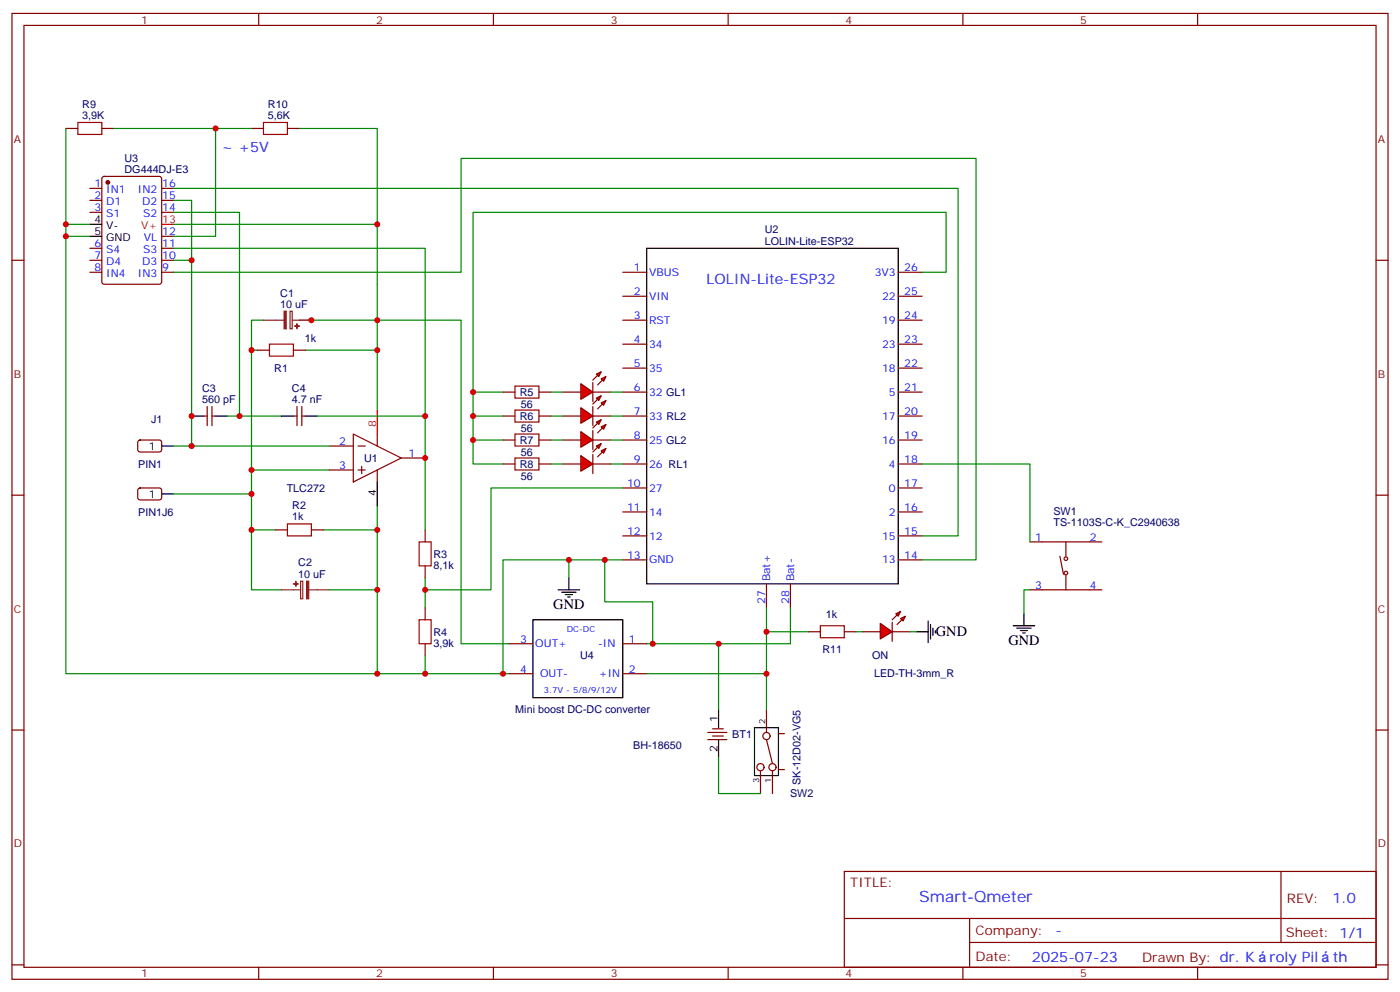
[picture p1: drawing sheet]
<svg xmlns="http://www.w3.org/2000/svg" width="412mm" height="292mm" viewBox="0 0 412 292" stroke-linecap="round" stroke-linejoin="round" font-family="sans-serif">
<g fill="none" stroke="#870000" stroke-width=".35">
<path d="M3.5 4h405.4v284.3h-405.4zM7.1 7.5h398.2v277.3h-398.2zM76.2 4v3.5M145.3 4v3.5M214.5 4v3.5M283.6 4v3.5M352.8 4v3.5M3.5 76.6h3.6M405.3 76.6h3.6M183.4 80.2h7.1M183.4 87.2h7.1M183.4 94.3h7.1"/>
<path d="M264.6 80.2h7M264.6 87.2h7M264.6 94.3h7M183.4 101.3h7.1M183.4 108.4h7.1M183.4 115.4h7.1M264.6 101.3h7M264.6 108.4h7M264.6 115.4h7M40.8 129.7l.5-.2 5.9 .1 .4 .6v2.4l-.7 .5-5.9-.1-.4-.6v-2.2zM183.4 122.5h7.1M183.4 129.5h7.1"/>
<path d="M183.4 136.6h7.1M264.6 122.5h7M264.6 129.5h7M264.6 136.6h7M3.5 145.8h3.6M183.4 143.7h7.1M183.4 150.7h7.1M183.4 157.8h7.1M264.6 143.7h7M264.6 150.7h7M264.6 157.8h7M405.3 145.8h3.6"/>
<path d="M183.4 164.8h7.1M225.8 171.9v7M232.8 171.9v7M264.6 164.8h7M3.5 214.9h3.6M208.5 215.6h5.6M208.5 217.7h5.6M209.9 214.6h3.2M209.9 216.7h3.2M405.3 214.9h3.6M248.7 256.5h156.6v28.3h-156.6zM377.3 256.6v20.8"/>
<path d="M248.7 270.4h156.5M285.6 277.4h119.6M285.6 270.4v14.1M3.5 284.1h3.6M76.2 284.8v3.5M145.3 284.8v3.5M214.5 284.8v3.5M283.6 284.8v3.5M352.8 284.8v3.5M405.3 284.1h3.6"/>
</g>
<path d="M190.5 73.1h74.1v98.8h-74.1zM47.6 131.3h3.6M211.7 208.9v5.3M211.7 217.7v5.3" fill="none" stroke="#000" stroke-width=".35"/>
<path d="M77.6 94.3h-3.5v8.8M111.1 83.7v10.6h-22.9M111.1 94.3h24.7v95.2h14.1M75.8 103.1h-1.7v52.9h7M90 103.1h21.1v17.6M74.1 138.4h22.9M74.1 156v17.6h8.8M111.1 148.9v7.1h-15.9M183.4 143.7h-38.8v29.9h-19.4M125.2 170.1v8.8" fill="none" stroke="#008700" stroke-width=".35"/>
<g fill="#f00" stroke="#870000" stroke-width=".35">
<path d="M171.1 120l3.5 2.5-3.5 2.1z"/>
<path d="M174.6 119.7v5.6z"/>
</g>
<g fill="#870000" stroke="#870000" stroke-width=".35">
<path d="M174.6 119l1.4-1.5z"/>
<path d="M176 120.4l1.4-1.4z"/>
</g>
<g fill="#f00" stroke="#870000" stroke-width=".35">
<path d="M175.7 117.2l1.4-.7-.7 1.4z"/>
<path d="M177.1 118.6l1.4-.7-.7 1.4z"/>
</g>
<path d="M165.8 122.5h5.3M174.6 122.5h5.3" fill="none" stroke="#870000" stroke-width=".35"/>
<g fill="#f00" stroke="#870000" stroke-width=".35">
<path d="M171.1 113l3.5 2.4-3.5 2.1z"/>
<path d="M174.6 112.6v5.7z"/>
</g>
<g fill="#870000" stroke="#870000" stroke-width=".35">
<path d="M174.6 111.9l1.4-1.4z"/>
<path d="M176 113.3l1.4-1.4z"/>
</g>
<g fill="#f00" stroke="#870000" stroke-width=".35">
<path d="M175.7 110.1l1.4-.7-.7 1.4z"/>
<path d="M177.1 111.5l1.4-.7-.7 1.5z"/>
</g>
<path d="M165.8 115.4h5.3M174.6 115.4h5.3" fill="none" stroke="#870000" stroke-width=".35"/>
<g fill="#f00" stroke="#870000" stroke-width=".35">
<path d="M171.1 127.1l3.5 2.4-3.5 2.2z"/>
<path d="M174.6 126.7v5.7z"/>
</g>
<g fill="#870000" stroke="#870000" stroke-width=".35">
<path d="M174.6 126l1.4-1.4z"/>
<path d="M177.4 126l-1.4 1.4z"/>
</g>
<g fill="#f00" stroke="#870000" stroke-width=".35">
<path d="M175.7 124.2l1.4-.7-.7 1.5z"/>
<path d="M177.1 125.7l1.4-.7-.7 1.4z"/>
</g>
<path d="M165.8 129.5h5.3M174.6 129.5h5.3" fill="none" stroke="#870000" stroke-width=".35"/>
<g fill="#f00" stroke="#870000" stroke-width=".35">
<path d="M171.1 134.1l3.5 2.5-3.5 2.1z"/>
<path d="M174.6 133.8v5.6z"/>
</g>
<g fill="#870000" stroke="#870000" stroke-width=".35">
<path d="M174.6 133.1l1.4-1.4z"/>
<path d="M176 134.5l1.4-1.4z"/>
</g>
<g fill="#f00" stroke="#870000" stroke-width=".35">
<path d="M175.7 131.3l1.4-.7-.7 1.4z"/>
<path d="M177.1 132.7l1.4-.7-.7 1.4z"/>
</g>
<g fill="none" stroke="#870000" stroke-width=".35">
<path d="M19.4 37.8h3.5M30 37.8h3.5M74.1 37.8h3.5M84.7 37.8h3.5M26.5 55.5h3.5M26.5 59h3.5M30.2 52.1l.5-.2h16.2l.7 .5v30.6l-.4 .6-16.5 .1-.7-.5v-30.6zM47.6 55.5h3.6M47.6 59h3.6M26.5 62.5h3.5M26.5 73.1h3.5M26.5 76.6h3.5"/>
<path d="M47.6 62.5h3.6M47.6 73.1h3.6M47.6 76.6h3.6M47.6 69.6h3.6M26.5 80.2h3.5M47.6 80.2h3.6M61 119.7v5.6M62.4 119.7v5.6M75.8 103.1h3.6M86.4 103.1h3.6M87.5 119.7v5.6M88.9 119.7v5.6"/>
<path d="M148.2 115.4h3.5M158.7 115.4h3.6M60 122.5h1M62.4 122.5h1.1M86.4 122.5h1.1M88.9 122.5h1.1M97 131.3h7.1M97 138.4h7.1M104.1 127.8l14.1 7-14.1 7.1zM105.5 131.3h2.1M105.5 138.4h2.1M106.5 137.3v2.1"/>
<path d="M111.1 127.8v3.5M111.1 138.4v3.5M118.2 134.8h7M148.2 136.6h3.5M148.2 122.5h3.5M148.2 129.5h3.5M158.7 136.6h3.6M158.7 122.5h3.6M158.7 129.5h3.6M165.8 136.6h5.3M174.6 136.6h5.3M40.8 143.9l.5-.2h5.9l.4 .7v2.3l-.7 .5-5.9-.1-.4-.6v-2.1z"/>
<path d="M81.1 156h3.6M91.7 156h3.5M125.2 156v3.5M303.4 159.5h21.2M314 159.5v4.3M125.2 166.6v3.5M125.2 178.9v3.6M303.4 173.6h21.2M312.2 163.8l1.1 5.3M314 169.4v4.2M125.2 189.5v3.5M149.9 189.5h7.1"/>
<path d="M149.9 198.3h7.1M183.4 189.5h7.1M183.4 198.3h7.1M225.8 217.7l1.7 7.1M225.8 208.9v6.7M229.3 216h1.8M224 226.9v6.7M227.5 226.9v6.7M229.3 226.6h1.8"/>
<circle cx="314" cy="168.7" r=".53"/>
<circle cx="314" cy="164.5" r=".53"/>
<circle cx="225.8" cy="216.7" r="1.06"/>
<circle cx="224" cy="225.8" r="1.06"/>
<circle cx="227.5" cy="225.8" r="1.06"/>
</g>
<g fill="none" stroke="#008700" stroke-width=".35">
<path d="M19.4 37.8v28.2M33.5 37.8h40.6M63.5 37.8v31.8h-12.3M88.2 37.8h22.9v28.2M51.2 59h5.2v17.6M51.2 55.5h231v102.3h-10.6M19.4 69.6h7.1M26.5 66h-7.1v132.3h91.7M51.2 66h59.9v17.7M51.2 73.1h74v82.9M51.2 76.6h5.2v54.7M51.2 62.5h19.4v60"/>
<path d="M51.2 80.2h84.6v-33.6h151.7v118.2h-15.9M111.1 94.3v8.8M271.6 80.2h7.1v-17.7h-139.4v52.9M148.2 115.4h-8.9v7.1M162.3 115.4h3.5M179.9 115.4h3.5M51.2 131.3h45.8M67 122.5h15.9M93.5 122.5h31.7M139.3 129.5v7.1h8.9M148.2 122.5h-8.9v7h8.9M162.3 122.5h3.5"/>
<path d="M162.3 129.5h3.5M162.3 136.6h3.5M179.9 122.5h3.5M179.9 129.5h3.5M179.9 136.6h3.5M271.6 136.6h31.8v22.9M51.2 145.4h22.9M111.1 156v42.3h14.1v-5.3M97 173.6h14.1M167.6 164.8v5.3M178.2 164.8v12.4h14.1v12.3M183.4 164.8h-35.2v33.5"/>
<path d="M225.8 178.9v30M232.8 178.9v10.6h-42.3M303.4 173.6h-1.8v7.1M125.2 198.3h24.7M190.5 198.3h35.3M211.7 189.5v19.4M211.7 223v10.6h12.3"/>
</g>
<path d="M47.6 66h3.6M111.1 120.7v7.1" fill="none" stroke="#f00" stroke-width=".35"/>
<g fill="none" stroke="#000" stroke-width=".35">
<path d="M26.5 66h3.5M26.5 69.6h3.5M56.4 122.5h3.6M63.5 122.5h3.5M82.9 122.5h3.5M90 122.5h3.5M47.6 145.4h3.6M111.1 141.9v7M164.4 173.6h6.3M165.5 174.3h4.2M166.5 175h2.1M167.2 175.8h.7"/>
<path d="M167.6 170.1v3.5M157 182.5h26.4v22.9h-26.4zM298.4 184.2h6.4M299.5 184.9h4.2M300.6 185.6h2.1M301.3 186.3h.7M301.6 180.7v3.5M222.2 214.2h7.1v14.1h-7.1z"/>
</g>
<path d="M22.9 36.1h7.1v3.5h-7.1zM77.6 36.1h7.1v3.5h-7.1zM79.4 101.3h7v3.5h-7zM151.7 113.7h7v3.5h-7zM151.7 120.7h7v3.5h-7zM151.7 127.8h7v3.5h-7zM151.7 134.8h7v3.6h-7zM84.7 154.2h7v3.6h-7zM123.5 159.5h3.5v7.1h-3.5zM123.5 182.5h3.5v7h-3.5z" fill="none" stroke="#a10000" stroke-width=".35"/>
<circle cx="31.7" cy="53.7" r=".53" fill="#870000" stroke="#870000" stroke-width=".35"/>
<path d="M77.6 94.3h6M85.4 91.6h.7v5.2h-.7zM86.1 94.3h5.6M82.9 173.6h5.6M88.5 171.1h.7v5.2h-.7zM91 173.6h6" fill="none" stroke="#8c2424" stroke-width=".35"/>
<g fill="#8c2424" stroke="#8c2424" stroke-width=".35">
<path d="M83.7 91.6h.6v5.2h-.6z"/>
<path d="M87.5 95.3v1.4z"/>
<path d="M86.8 96h1.4z"/>
<path d="M90.3 171.1h.6v5.2h-.6z"/>
<path d="M87.1 171.2l.1 1.4z"/>
<path d="M86.4 171.9h1.4z"/>
</g>
<g fill="#f00" stroke="#870000" stroke-width=".35">
<path d="M259.3 183.5l3.5 2.5-3.5 2.1z"/>
<path d="M262.8 183.2v5.6z"/>
</g>
<g fill="#870000" stroke="#870000" stroke-width=".35">
<path d="M262.8 182.5l1.4-1.5z"/>
<path d="M264.2 183.9l1.4-1.4z"/>
</g>
<g fill="#f00" stroke="#870000" stroke-width=".35">
<path d="M263.9 180.7l1.4-.7-.7 1.4z"/>
<path d="M265.3 182.1l1.4-.7-.7 1.4z"/>
</g>
<path d="M238.1 186h3.6M248.7 186h3.5M254 186h5.3M262.8 186h5.3" fill="none" stroke="#870000" stroke-width=".35"/>
<path d="M241.7 184.2h7v3.5h-7z" fill="none" stroke="#a10000" stroke-width=".35"/>
<path d="M269.9 186h3.5M273.4 182.8v6.4M274.1 183.9v4.2M274.8 184.9v2.1M275.5 185.6v.7" fill="none" stroke="#000" stroke-width=".35"/>
<path d="M225.8 186h12.3M252.2 186h1.8M268.1 186h1.8" fill="none" stroke="#008700" stroke-width=".35"/>
<g fill="#c00">
<circle cx="74.1" cy="156" r=".88"/>
<circle cx="74.1" cy="138.4" r=".88"/>
<circle cx="125.2" cy="173.6" r=".88"/>
<circle cx="125.2" cy="198.3" r=".88"/>
<circle cx="148.2" cy="198.3" r=".88"/>
<circle cx="111.1" cy="198.3" r=".88"/>
<circle cx="19.4" cy="69.6" r=".88"/>
<circle cx="111.1" cy="66" r=".88"/>
<circle cx="19.4" cy="66" r=".88"/>
<circle cx="63.5" cy="37.8" r=".88"/>
<circle cx="111.1" cy="94.3" r=".88"/>
<circle cx="56.4" cy="131.3" r=".88"/>
<circle cx="125.2" cy="134.8" r=".88"/>
<circle cx="56.4" cy="122.5" r=".88"/>
<circle cx="56.4" cy="76.6" r=".88"/>
<circle cx="70.6" cy="122.5" r=".88"/>
<circle cx="111.1" cy="103.1" r=".88"/>
<circle cx="74.1" cy="103.1" r=".88"/>
<circle cx="139.3" cy="122.5" r=".88"/>
<circle cx="139.3" cy="115.4" r=".88"/>
<circle cx="139.3" cy="129.5" r=".88"/>
<circle cx="111.1" cy="156" r=".88"/>
<circle cx="111.1" cy="173.6" r=".88"/>
<circle cx="91.7" cy="94.3" r=".88"/>
<circle cx="167.6" cy="164.8" r=".88"/>
<circle cx="74.1" cy="145.4" r=".88"/>
<circle cx="125.2" cy="122.5" r=".88"/>
<circle cx="192.3" cy="189.5" r=".88"/>
<circle cx="178.2" cy="164.8" r=".88"/>
<circle cx="211.7" cy="189.5" r=".88"/>
<circle cx="225.8" cy="198.3" r=".88"/>
<circle cx="225.8" cy="186" r=".88"/>
</g>
<text font-size="4.6" fill="#00f" x="270.8" y="265.6">Smart-Qmeter</text>
<g font-size="4.2" fill="#00f">
<text x="65.3" y="44.9">~ +5V</text>
<text x="208.1" y="83.7">LOLIN-Lite-ESP32</text>
<text x="392.5" y="265.8">1.0</text>
<text x="310.9" y="275.4">-</text>
<text x="304" y="283.2">2025-07-23</text>
<text x="374" y="283.1">roly Pil</text>
<text x="392.6" y="283.1">th</text>
</g>
<g font-size="4.2">
<text x="163" y="179.3">GND</text>
<text x="275.7" y="187.3">GND</text>
<text x="297" y="189.9">GND</text>
</g>
<g font-size="3.9" fill="#800">
<text x="250.5" y="261.1">TITLE:</text>
<text x="379.1" y="265.8">REV:</text>
<text x="287.4" y="275.3">Company:</text>
<text x="378.7" y="275.9">Sheet: 1/1</text>
<text x="287.4" y="283">Date:</text>
<text x="336.4" y="283.1">Drawn By: dr. K</text>
</g>
<g font-size="3.2" fill="#800">
<text x="41.6" y="6.9">1</text>
<text x="110.8" y="6.9">2</text>
<text x="179.9" y="6.9">3</text>
<text x="249.1" y="6.9">4</text>
<text x="318.2" y="6.9">5</text>
<text x="4.1" y="42.1">A</text>
<text x="405.9" y="42.1">A</text>
<text x="4.1" y="111.2">B</text>
<text x="405.9" y="111.2">B</text>
<text x="4.1" y="180.3">C</text>
<text x="405.9" y="180.3">C</text>
<text x="4.1" y="249.5">D</text>
<text x="405.9" y="249.5">D</text>
<text x="41.6" y="287.8">1</text>
<text x="110.8" y="287.8">2</text>
<text x="179.9" y="287.8">3</text>
<text x="249.1" y="287.8">4</text>
<text x="318.2" y="287.8">5</text>
</g>
<g font-size="3.2" fill="#000080">
<text x="24.2" y="35">3,9K</text>
<text x="24.2" y="31.8">R9</text>
<text x="78.9" y="35">5,6K</text>
<text x="78.9" y="31.8">R10</text>
<text x="36.7" y="47.6">U3</text>
<text x="36.7" y="50.8">DG444DJ-E3</text>
<text x="225.3" y="68.7">U2</text>
<text x="225.3" y="72">LOLIN-Lite-ESP32</text>
<text x="82.6" y="87.5">C1</text>
<text x="82.6" y="90.6">10 uF</text>
<text x="89.8" y="100.7">1k</text>
<text x="80.8" y="109.6">R1</text>
<text x="59.5" y="118.6">560 pF</text>
<text x="59.5" y="115.3">C3</text>
<text x="86" y="118.6">4.7 nF</text>
<text x="86" y="115.3">C4</text>
<text x="153.1" y="116.5">R5</text>
<text x="44.6" y="124.5">J1</text>
<text x="153.1" y="123.6">R6</text>
<text x="153.4" y="120.1">56</text>
<text x="153.1" y="130.7">R7</text>
<text x="153.4" y="127.1">56</text>
<text x="40.7" y="137.7">PIN1</text>
<text x="107.3" y="135.9">U1</text>
<text x="153.1" y="137.8">R8</text>
<text x="153.4" y="134.2">56</text>
<text x="153.4" y="141.2">56</text>
<text x="84.5" y="144.7">TLC272</text>
<text x="86.1" y="149.8">R2</text>
<text x="40.7" y="151.8">PIN1J6</text>
<text x="86.1" y="153.2">1k</text>
<text x="310.3" y="154.9">TS-1103S-C-K_C2940638</text>
<text x="310.3" y="151.6">SW1</text>
<text x="87.9" y="166.7">C2</text>
<text x="127.7" y="167.4">8,1k</text>
<text x="127.7" y="164.2">R3</text>
<text x="87.9" y="170">10 uF</text>
<text x="243.3" y="181.8">1k</text>
<text x="127.7" y="190.3">3,9k</text>
<text x="127.7" y="187.2">R4</text>
<text x="170.9" y="194.1">U4</text>
<text x="242.3" y="192.4">R11</text>
<text x="256.9" y="194.1">ON</text>
<text x="257.5" y="199.4">LED-TH-3mm_R</text>
<text x="151.8" y="210">Mini boost DC-DC converter</text>
<text x="186.6" y="220.6">BH-18650</text>
<text x="215.7" y="217.1">BT1</text>
<text x="235.8" y="231" transform="rotate(-90 235.8 231)">SK-12D02-VG5</text>
<text x="232.7" y="234.7">SW2</text>
</g>
<g font-size="3.2" fill="#00f">
<text x="27.8" y="55.1">1</text>
<text x="27.8" y="58.6">2</text>
<text x="31.3" y="56.9">IN1</text>
<text x="40.6" y="56.9">IN2</text>
<text x="47.8" y="58.6">15</text>
<text x="47.8" y="55.1">16</text>
<text x="27.8" y="62.2">3</text>
<text x="31.3" y="60.4">D1</text>
<text x="31.3" y="63.9">S1</text>
<text x="41.9" y="60.4">D2</text>
<text x="42.1" y="63.9">S2</text>
<text x="47.8" y="62.2">14</text>
<text x="42.4" y="71">VL</text>
<text x="47.8" y="69.2">12</text>
<text x="27.8" y="72.7">6</text>
<text x="27.8" y="76.3">7</text>
<text x="31.3" y="74.5">S4</text>
<text x="42.1" y="74.5">S3</text>
<text x="47.8" y="76.3">10</text>
<text x="47.8" y="72.7">11</text>
<text x="27.8" y="79.8">8</text>
<text x="31.3" y="78">D4</text>
<text x="31.3" y="81.6">IN4</text>
<text x="40.6" y="81.6">IN3</text>
<text x="41.9" y="78">D3</text>
<text x="47.8" y="79.8">9</text>
<text x="186.7" y="79.8">1</text>
<text x="191.2" y="81.2">VBUS</text>
<text x="257.7" y="81.2">3V3</text>
<text x="266.3" y="79.8">26</text>
<text x="186.7" y="86.9">2</text>
<text x="191.2" y="88.3">VIN</text>
<text x="259.8" y="88.3">22</text>
<text x="266.3" y="86.9">25</text>
<text x="186.7" y="93.9">3</text>
<text x="191.2" y="95.3">RST</text>
<text x="259.8" y="95.3">19</text>
<text x="266.3" y="93.9">24</text>
<text x="186.7" y="101">4</text>
<text x="266.3" y="101">23</text>
<text x="191.2" y="102.4">34</text>
<text x="259.8" y="102.4">23</text>
<text x="186.7" y="108">5</text>
<text x="191.2" y="109.4">35</text>
<text x="259.8" y="109.4">18</text>
<text x="266.3" y="108">22</text>
<text x="186.7" y="115.1">6</text>
<text x="191.2" y="116.5">32 GL1</text>
<text x="261.9" y="116.5">5</text>
<text x="266.3" y="115.1">21</text>
<text x="186.7" y="122.1">7</text>
<text x="191.2" y="123.5">33 RL2</text>
<text x="259.8" y="123.5">17</text>
<text x="266.3" y="122.1">20</text>
<text x="99.9" y="131">2</text>
<text x="186.7" y="129.2">8</text>
<text x="191.2" y="130.6">25 GL2</text>
<text x="259.8" y="130.6">16</text>
<text x="266.3" y="129.2">19</text>
<text x="120.3" y="134.5">1</text>
<text x="186.7" y="136.2">9</text>
<text x="191.2" y="137.7">26 RL1</text>
<text x="261.9" y="137.7">4</text>
<text x="266.3" y="136.2">18</text>
<text x="99.9" y="138">3</text>
<text x="184.7" y="143.3">10</text>
<text x="266.3" y="143.3">17</text>
<text x="191.2" y="144.7">27</text>
<text x="261.9" y="144.7">0</text>
<text x="184.7" y="150.4">11</text>
<text x="191.2" y="151.8">14</text>
<text x="261.9" y="151.8">2</text>
<text x="266.3" y="150.4">16</text>
<text x="184.7" y="157.4">12</text>
<text x="191.2" y="158.8">12</text>
<text x="259.8" y="158.8">15</text>
<text x="266.3" y="157.4">15</text>
<text x="304.9" y="159.2">1</text>
<text x="321" y="159.2">2</text>
<text x="184.7" y="164.5">13</text>
<text x="191.2" y="165.9">GND</text>
<text x="259.8" y="165.9">13</text>
<text x="266.3" y="164.5">14</text>
<text x="226.8" y="171.2" transform="rotate(-90 226.8 171.2)">Bat+</text>
<text x="233.9" y="171.2" transform="rotate(-90 233.9 171.2)">Bat-</text>
<text x="304.9" y="173.3">3</text>
<text x="321" y="173.3">4</text>
<text x="225.4" y="177.7" transform="rotate(-90 225.4 177.7)">27</text>
<text x="232.5" y="177.7" transform="rotate(-90 232.5 177.7)">28</text>
<text x="153.2" y="189.2">3</text>
<text x="157.7" y="190.6">OUT+</text>
<text x="176.2" y="190.6">-IN</text>
<text x="185.2" y="189.2">1</text>
<text x="153.2" y="198">4</text>
<text x="185.2" y="198">2</text>
<text x="159.1" y="199.4">OUT-</text>
<text x="176.4" y="199.4">+IN</text>
</g>
<g font-size="3.2">
<text x="27.8" y="65.7">4</text>
<text x="27.8" y="69.2">5</text>
<text x="31.3" y="67.5">V-</text>
<text x="31.3" y="71">GND</text>
<text x="43.8" y="132.4">1</text>
<text x="43.8" y="146.5">1</text>
<text x="110.8" y="146" transform="rotate(-90 110.8 146)">4</text>
<text x="211.3" y="212.4" transform="rotate(-90 211.3 212.4)">1</text>
<text x="211.3" y="221.5" transform="rotate(-90 211.3 221.5)">2</text>
</g>
<g font-size="3.2" fill="#f00">
<text x="47.8" y="65.7">13</text>
<text x="41.6" y="67.5">V+</text>
<text x="110.8" y="125.7" transform="rotate(-90 110.8 125.7)">8</text>
</g>
<g font-size="2.5" fill="#00f">
<text x="167" y="186">DC-DC</text>
<text x="160.2" y="204">3.7V - 5/8/9/12V</text>
</g>
<g font-size="2.5">
<text x="225.4" y="213.1" transform="rotate(-90 225.4 213.1)">2</text>
<text x="223.7" y="230.6" transform="rotate(-90 223.7 230.6)">3</text>
<text x="227.2" y="230.6" transform="rotate(-90 227.2 230.6)">1</text>
</g>
</svg>
